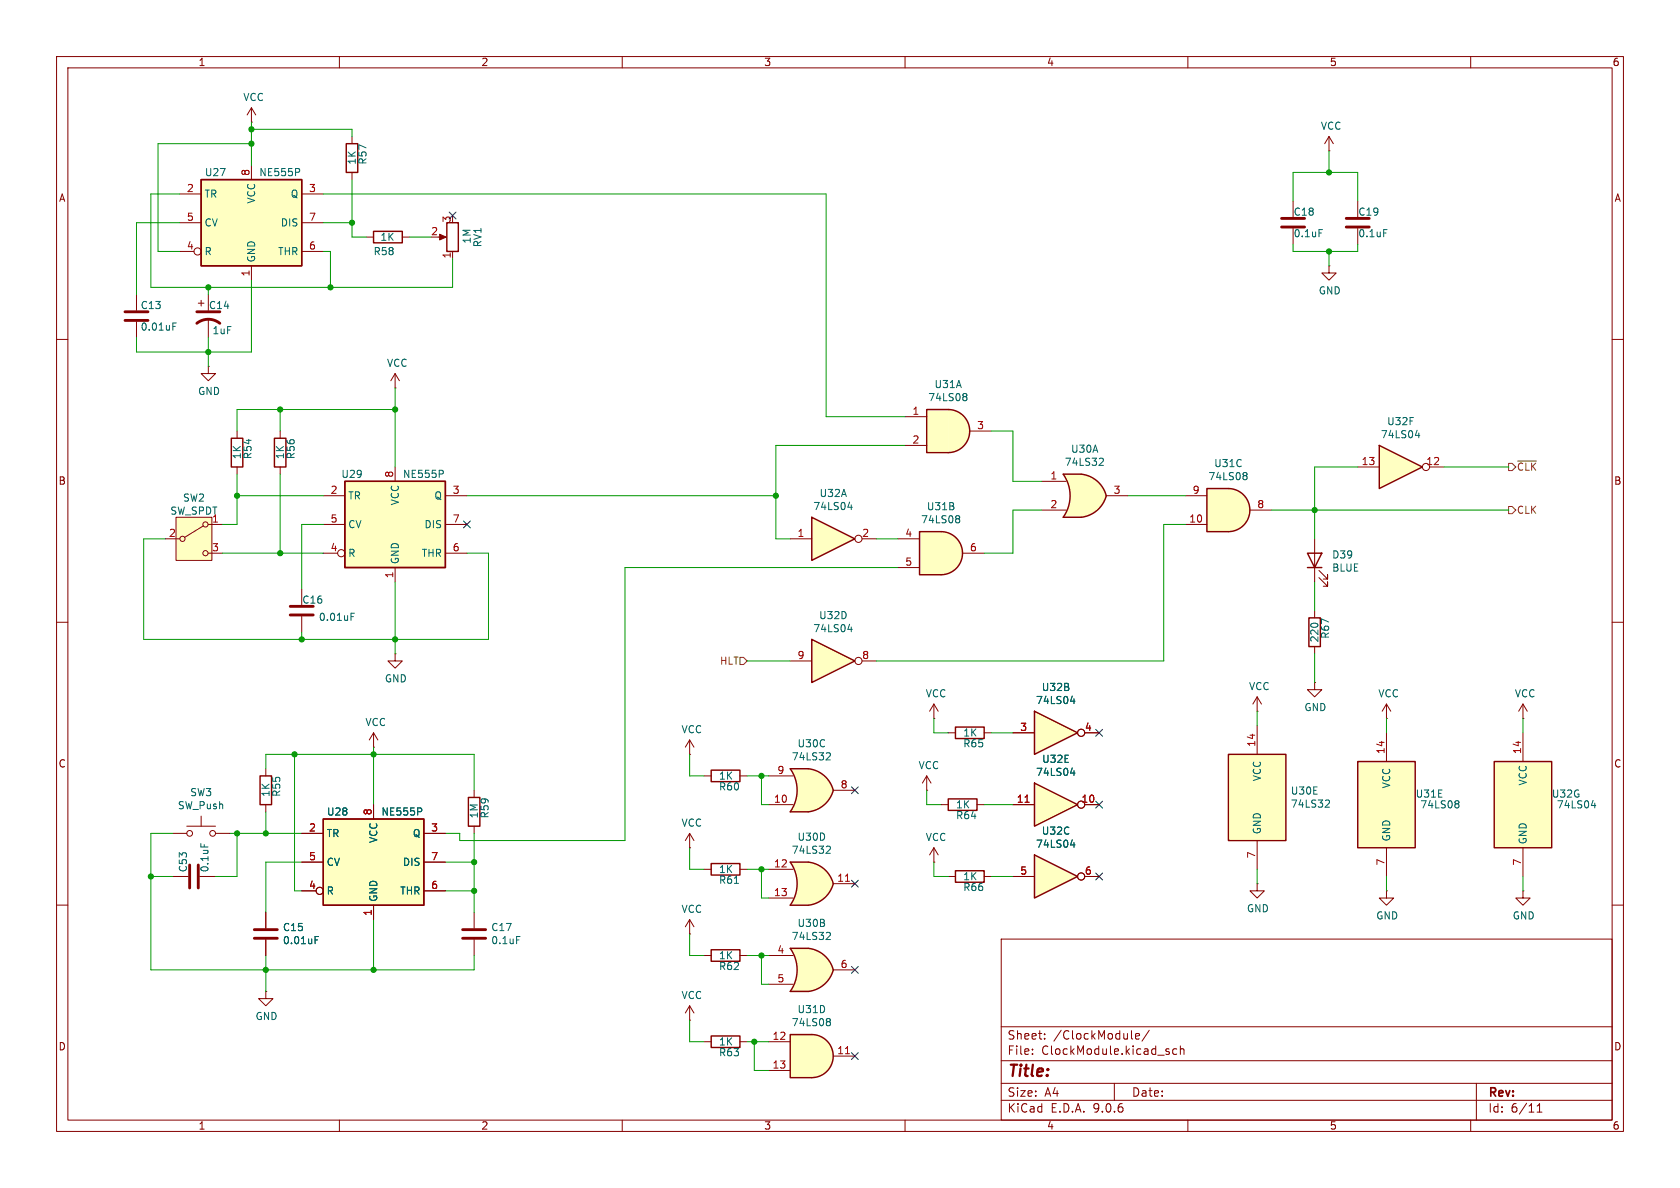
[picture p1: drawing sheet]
<svg xmlns="http://www.w3.org/2000/svg" width="297mm" height="210mm" viewBox="0 0 297 210" stroke-linecap="round" stroke-linejoin="round" font-family="sans-serif">
<g fill="none" stroke="#840000" stroke-width=".18">
<path d="M10 10h277v190h-277zM12 12h273v186h-273zM60 10v2M110 10v2M160 10v2M210 10v2M260 10v2M10 60h2M36.8 64.8v1.2h1.3l-1.3 1.3-1.2-1.3h1.2M36.8 64.8h.1M285 60h2M10 110h2"/>
<path d="M285 110h2M166.4 142.2h1.2M167.6 154.9h1.3M172.7 142.2h1.3M174 154.9h1.3M10 160h2M177 166h108v32h-108zM285 160h2M60 198v2M110 198v2M160 198v2M177 194.5h108"/>
<path d="M177 191.5h108M177 187.5h108M177 181.5h108M182.5 186.3v.1M182.5 185.5v.1M184.7 183.6v.1M184.7 182.8v.1M197 191.5v3M200.1 183.6l.1 .1M200.7 183.2l.8-.1-.1-.3-.4-.1-.3 .2 .1 .7h.6M203.2 182.1l-1.3 2M206.5 185.9l.2 .2-.2 .3"/>
<path d="M206.5 185.4l.2 .1M208 185.5l-.4-.1-.3 .3v.4l.2 .2h.5M208.7 185.5l.2-.1 .3 .1 .1 .9M208.7 184.9v1.5M210 198v2M260 198v2M261 191.5v6.5M271.7 196.6h.9M271.7 195.5l.5-.4v1.5"/>
</g>
<path d="M167.6 141.2h5.1v2.1h-5.1zM168.9 153.9h5.1v2.1h-5.1z" fill="none" stroke="#840000" stroke-width=".25"/>
<path d="M182.9 151.1l7.6 3.8-7.6 3.9z" fill="#ffffc2"/>
<path d="M182.9 151.1l7.6 3.8-7.6 3.9z" fill="none" stroke="#840000" stroke-width=".25"/>
<g fill="none" stroke="#840000" stroke-width=".18">
<path d="M179.1 154.9h3.8M191.8 154.9h2.5"/>
<circle cx="191.1" cy="154.9" r=".63"/>
</g>
<path d="M189.3 149.4h.7M189.9 148.9v.9" fill="none" stroke="#006464" stroke-width=".18"/>
<path d="M182.9 138.4l7.6 3.8-7.6 3.9z" fill="#ffffc2"/>
<path d="M231.1 97.8h2.6l-1.3 2.5zM231.1 100.3h2.6M231.4 109.2h2v5.1h-2zM182.9 138.4l7.6 3.8-7.6 3.9z" fill="none" stroke="#840000" stroke-width=".25"/>
<g fill="none" stroke="#840000" stroke-width=".18">
<path d="M232.4 95.3v7.6M232.4 108v1.2M232.4 114.3v1.3M233.2 102.1l1.5 1.5v-.7v.7h-.8M233.2 100.8l1.5 1.6v-.8v.8h-.8M179.1 142.2h3.8M191.8 142.2h2.5M222.2 156.2v1.3h1.3l-1.3 1.3-1.2-1.3h1.2M222.2 156.2h.1"/>
<circle cx="191.1" cy="142.2" r=".63"/>
</g>
<path d="M181.2 141.8h.7" fill="none" stroke="#a90000" stroke-width=".18"/>
<path d="M189.3 136.7h.7M189.9 136.2v.9" fill="none" stroke="#006464" stroke-width=".18"/>
<path d="M217.2 133.4h10.1v15.2h-10.1z" fill="#ffffc2"/>
<path d="M217.2 133.4h10.1v15.2h-10.1z" fill="none" stroke="#840000" stroke-width=".25"/>
<path d="M222.2 128.3v5.1M222.2 148.6v5.1" fill="none" stroke="#840000" stroke-width=".18"/>
<path d="M234.5 141.4l.4 .1 .1 .3-.7 .9h.7" fill="none" stroke="#006464" stroke-width=".18"/>
<path d="M166.4 94a3.8 3.8 0 0 1 3.8 3.8 3.8 3.8 0 0 1-3.8 3.8z" fill="#ffffc2" stroke="#ffffc2" stroke-width=".18"/>
<path d="M162.6 94h3.8v7.6h-3.8z" fill="#ffffc2"/>
<path d="M162.6 94h3.8a3.8 3.8 0 0 1 3.8 3.8 3.8 3.8 0 0 1-3.8 3.8h-3.8z" fill="none" stroke="#840000" stroke-width=".25"/>
<path d="M158.7 95.3h3.9M170.2 97.8h3.8M158.7 100.3h3.9" fill="none" stroke="#840000" stroke-width=".18"/>
<path d="M169.2 91.2h.2l.3 .2-.3 .3M169.2 91.7h.2M169.4 91.7l.3 .2v.3l-.2 .2h-.3" fill="none" stroke="#006464" stroke-width=".18"/>
<path d="M182.9 125.7l7.6 3.8-7.6 3.9z" fill="#ffffc2"/>
<path d="M40.9 77.5h2v5.1h-2zM48.5 77.5h2v5.1h-2zM168.9 128.5h5.1v2.1h-5.1zM182.9 125.7l7.6 3.8-7.6 3.9z" fill="none" stroke="#840000" stroke-width=".25"/>
<g fill="none" stroke="#840000" stroke-width=".18">
<path d="M41.9 76.2v1.3M49.5 76.2v1.3M41.9 82.6v1.2M49.5 82.6v1.2M167.6 129.5h1.3M174 129.5h1.3M179.1 129.5h3.8M191.8 129.5h2.5M222.2 125.7h.1M222.2 123.2l-.7 1.3M222.2 123.2l.8 1.3M222.2 123.2v2.5"/>
<circle cx="191.1" cy="129.5" r=".63"/>
</g>
<path d="M189.3 124h.7M189.9 123.5v.9" fill="none" stroke="#006464" stroke-width=".18"/>
<path d="M31.1 91.4h6.4v7.7h-6.4z" fill="#ffffc2"/>
<g fill="none" stroke="#840000" stroke-width=".18">
<path d="M62.2 24.1v1.3M62.2 30.5v1.3M24.1 52.1v2.8M24.1 56.9v2.8M29.2 95.3h2.5M31.1 91.4h6.4v7.7h-6.4zM35.9 93l-3.3 2M36.8 92.7h2.6M36.8 97.8h2.6"/>
<circle cx="32.3" cy="95.3" r=".46"/>
<circle cx="36.3" cy="92.7" r=".46"/>
<circle cx="36.3" cy="97.8" r=".46"/>
</g>
<path d="M22.1 55.1h4.1M22.1 56.6h4.1" fill="none" stroke="#840000" stroke-width=".51"/>
<path d="M30.6 57.7h.4M30.6 57.1h.6" fill="none" stroke="#006464" stroke-width=".18"/>
<path d="M61.2 25.4h2v5.1h-2z" fill="none" stroke="#840000" stroke-width=".25"/>
<path d="M35.6 31.8h17.7v15.2h-17.7z" fill="#ffffc2"/>
<path d="M35.6 31.8h17.7v15.2h-17.7zM82.8 141h2v5.1h-2zM125.7 152.7h5.1v2h-5.1zM125.7 167.9h5.1v2h-5.1z" fill="none" stroke="#840000" stroke-width=".25"/>
<g fill="none" stroke="#840000" stroke-width=".18">
<path d="M44.4 19.1v2.5M44.4 19.1l-.7 1.2M44.4 19.1l.8 1.2M31.7 34.3h3.9M31.7 39.4h3.9M44.4 21.6h.1M44.4 29.2v2.6M53.3 34.3h3.8M53.3 39.4h3.8M31.7 44.5h2.6M35.1 53.6h1M35.6 53.1v1"/>
<path d="M36.8 52.1v2.8M36.8 56.4v3.3M44.4 47v2.5M53.3 44.5h3.8M83.8 139.7v1.3M83.8 146.1v1.2M121.9 149.9h.1M121.9 147.3l-.7 1.3M121.9 147.3l.8 1.3M121.9 147.3v2.6M124.5 153.7h1.2M130.8 153.7h1.3"/>
<path d="M83.8 161.3v2.8M83.8 166.1v2.8M121.9 165.1h.1M121.9 162.6v2.5M121.9 162.6l-.7 1.2M121.9 162.6l.8 1.2M124.5 168.9h1.2M130.8 168.9h1.3"/>
<circle cx="34.9" cy="44.4" r=".63"/>
</g>
<path d="M52.9 29.9l.1 .1-.1 .4M129.8 156.2h.8M91.3 165.6h.6" fill="none" stroke="#006464" stroke-width=".18"/>
<path d="M34.8 57.2a3.3 3.3 0 0 1 4.1 0M34.8 55.1h4.1M81.8 164.3h4.1M81.8 165.9h4.1" fill="none" stroke="#840000" stroke-width=".51"/>
<path d="M143.5 91.4l7.6 3.9-7.6 3.8z" fill="#ffffc2"/>
<path d="M143.5 91.4l7.6 3.9-7.6 3.8z" fill="none" stroke="#840000" stroke-width=".25"/>
<g fill="none" stroke="#840000" stroke-width=".18">
<path d="M139.7 95.3h3.8M152.4 95.3h2.5M165.1 152.4h.1M165.1 149.9l-.8 1.2M165.1 149.9l.8 1.2M165.1 149.9v2.5"/>
<circle cx="151.8" cy="95.2" r=".63"/>
</g>
<path d="M149.9 89.7h.8M150.5 89.2v.9" fill="none" stroke="#006464" stroke-width=".18"/>
<path d="M188 83.8h3.1M188 91.4h3.1" fill="none" stroke="#ffffc2" stroke-width=".18"/>
<g fill="#ffffc2" stroke="#ffffc2" stroke-width=".18">
<path d="M190.6 86.3l5 1.3a5.2 5.2 0 0 1-4.4 3.8z"/>
<path d="M191.2 83.8a5.1 5.1 0 0 1 4.4 3.8l-5 1.3z"/>
</g>
<path d="M188 83.8h3.1v7.6h-3.1a6.7 6.7 0 0 0 0-7.6z" fill="#ffffc2"/>
<path d="M188 83.8h3.1a5.1 5.1 0 0 1 4.5 3.8 5.2 5.2 0 0 1-4.4 3.8h-3.2a6.6 6.6 0 0 0 0-7.6z" fill="none" stroke="#840000" stroke-width=".25"/>
<path d="M184.1 85.1h4.4M184.1 90.2h4.4M195.6 87.6h3.8" fill="none" stroke="#840000" stroke-width=".18"/>
<path d="M194.5 81l.4 .1 .2 .3-.8 .9h.8" fill="none" stroke="#006464" stroke-width=".18"/>
<path d="M167.6 72.4a3.8 3.8 0 0 1 3.8 3.8 3.8 3.8 0 0 1-3.8 3.8z" fill="#ffffc2" stroke="#ffffc2" stroke-width=".18"/>
<path d="M163.8 72.4h3.8v7.6h-3.8z" fill="#ffffc2"/>
<path d="M163.8 72.4h3.8a3.8 3.8 0 0 1 3.8 3.8 3.8 3.8 0 0 1-3.8 3.8h-3.8z" fill="none" stroke="#840000" stroke-width=".25"/>
<path d="M160 73.7h3.8M160 78.7h3.8M171.4 76.2h3.9" fill="none" stroke="#840000" stroke-width=".18"/>
<path d="M170.5 69.6h.2l.2 .2-.2 .3M170.5 70.1h.2M170.7 70.1l.2 .3v.2l-.1 .2h-.3" fill="none" stroke="#006464" stroke-width=".18"/>
<path d="M243.8 78.7l7.7 3.9-7.7 3.8z" fill="#ffffc2"/>
<path d="M243.8 78.7l7.7 3.9-7.7 3.8z" fill="none" stroke="#840000" stroke-width=".25"/>
<g fill="none" stroke="#840000" stroke-width=".18">
<path d="M228.6 35.6v2.8M240 35.6v2.8M228.6 40.4v2.8M234.9 47v1.3h1.3l-1.3 1.2-1.2-1.2h1.2M234.9 47h.1M240 40.4v2.8M240 82.6h3.8M252.7 82.6h2.6"/>
<circle cx="252.1" cy="82.5" r=".63"/>
</g>
<path d="M233.2 40.6h.6M244.6 40.6h.6M250.2 77h.8M250.8 76.5v.9" fill="none" stroke="#006464" stroke-width=".18"/>
<path d="M226.6 38.6h4M238 38.6h4.1M226.6 40.1h4M238 40.1h4.1" fill="none" stroke="#840000" stroke-width=".51"/>
<path d="M217.2 86.4a3.8 3.8 0 0 1 3.8 3.8 3.8 3.8 0 0 1-3.8 3.8z" fill="#ffffc2" stroke="#ffffc2" stroke-width=".18"/>
<path d="M213.4 86.4h3.8v7.6h-3.8z" fill="#ffffc2"/>
<path d="M213.4 86.4h3.8a3.8 3.8 0 0 1 3.8 3.8 3.8 3.8 0 0 1-3.8 3.8h-3.8zM125.7 183.1h5.1v2.1h-5.1z" fill="none" stroke="#840000" stroke-width=".25"/>
<g fill="none" stroke="#840000" stroke-width=".18">
<path d="M234.9 26.7h.1M234.9 24.1l-.7 1.3M234.9 24.1l.8 1.3M234.9 24.1v2.6M209.5 87.6h3.9M209.5 92.7h3.9M221 90.2h3.8M121.9 177.8l-.7 1.3M121.9 177.8l.8 1.3M121.9 177.8v2.5M121.9 180.3h.1M124.5 184.2h1.2"/>
<path d="M130.8 184.2h1.3"/>
</g>
<path d="M220 83.5h.2l.3 .3-.3 .3M220 84.1h.2M220.2 84.1l.3 .2v.3l-.2 .1-.3 .1" fill="none" stroke="#006464" stroke-width=".18"/>
<path d="M139.7 135.9h3.2M139.7 143.5h3.2" fill="none" stroke="#ffffc2" stroke-width=".18"/>
<g fill="#ffffc2" stroke="#ffffc2" stroke-width=".18">
<path d="M142.3 138.3l5 1.4a5.2 5.2 0 0 1-4.4 3.8z"/>
<path d="M142.9 135.9a5.1 5.1 0 0 1 4.4 3.8l-5 1.3z"/>
</g>
<path d="M139.7 135.9h3.2v7.6h-3.2a6.7 6.7 0 0 0 0-7.6z" fill="#ffffc2"/>
<path d="M139.7 135.9h3.2a5.1 5.1 0 0 1 4.4 3.8 5.2 5.2 0 0 1-4.4 3.8h-3.2a6.6 6.6 0 0 0 0-7.6z" fill="none" stroke="#840000" stroke-width=".25"/>
<path d="M135.9 137.2h4.3M147.3 139.7h3.8M135.9 142.2h4.3" fill="none" stroke="#840000" stroke-width=".18"/>
<path d="M146.3 133.1h.4l.1 .3-.8 .9h.8" fill="none" stroke="#006464" stroke-width=".18"/>
<path d="M139.7 152.4h3.2M139.7 160h3.2" fill="none" stroke="#ffffc2" stroke-width=".18"/>
<g fill="#ffffc2" stroke="#ffffc2" stroke-width=".18">
<path d="M142.3 154.9l5 1.3a5.2 5.2 0 0 1-4.4 3.8z"/>
<path d="M142.9 152.4a5.1 5.1 0 0 1 4.4 3.8l-5 1.3z"/>
</g>
<path d="M139.7 152.4h3.2v7.6h-3.2a6.7 6.7 0 0 0 0-7.6z" fill="#ffffc2"/>
<path d="M139.7 152.4h3.2a5.1 5.1 0 0 1 4.4 3.8 5.2 5.2 0 0 1-4.4 3.8h-3.2a6.6 6.6 0 0 0 0-7.6z" fill="none" stroke="#840000" stroke-width=".25"/>
<path d="M135.9 153.7h4.3M135.9 158.8h4.3M147.3 156.2h3.8" fill="none" stroke="#840000" stroke-width=".18"/>
<path d="M149.5 155.8h.7" fill="none" stroke="#a90000" stroke-width=".18"/>
<path d="M146.3 149.6h.4l.1 .3-.8 .9h.8" fill="none" stroke="#006464" stroke-width=".18"/>
<path d="M143.5 113l7.6 3.8-7.6 3.9z" fill="#ffffc2"/>
<path d="M143.5 113l7.6 3.8-7.6 3.9z" fill="none" stroke="#840000" stroke-width=".25"/>
<g fill="none" stroke="#840000" stroke-width=".18">
<path d="M53.3 104.1v2.8M53.3 109v2.8M139.7 116.8h3.8M152.4 116.8h2.5M163.8 139.7h.1M163.8 137.2l-.7 1.2M163.8 137.2l.8 1.2M163.8 137.2v2.5M165.1 127h.1M165.1 124.5l-.8 1.2M165.1 124.5l.8 1.2M165.1 124.5v2.5"/>
<circle cx="151.8" cy="116.8" r=".63"/>
</g>
<path d="M62.1 109h.4M62.1 108.4h.6M149.9 111.3h.8M150.5 110.8v.9" fill="none" stroke="#006464" stroke-width=".18"/>
<path d="M51.3 107.2h4.1M51.3 108.7h4.1" fill="none" stroke="#840000" stroke-width=".51"/>
<path d="M139.7 167.6h3.2M139.7 175.3h3.2" fill="none" stroke="#ffffc2" stroke-width=".18"/>
<g fill="#ffffc2" stroke="#ffffc2" stroke-width=".18">
<path d="M142.3 170.1l5 1.4a5.2 5.2 0 0 1-4.4 3.8z"/>
<path d="M142.9 167.6a5.1 5.1 0 0 1 4.4 3.9l-5 1.2z"/>
</g>
<path d="M139.7 167.6h3.2v7.7h-3.2a6.7 6.7 0 0 0 0-7.7z" fill="#ffffc2"/>
<path d="M142.9 175.3h-3.2a6.6 6.6 0 0 0 0-7.7h3.2a5.1 5.1 0 0 1 4.4 3.9 5.2 5.2 0 0 1-4.4 3.8" fill="none" stroke="#840000" stroke-width=".25"/>
<path d="M135.9 168.9h4.3M135.9 174h4.3M147.3 171.5h3.8" fill="none" stroke="#840000" stroke-width=".18"/>
<path d="M146.3 164.8l.4 .1 .1 .3-.8 .9h.8" fill="none" stroke="#006464" stroke-width=".18"/>
<path d="M143.5 182.9a3.8 3.8 0 0 1 3.8 3.8 3.8 3.8 0 0 1-3.8 3.8z" fill="#ffffc2" stroke="#ffffc2" stroke-width=".18"/>
<path d="M139.7 182.9h3.8v7.6h-3.8z" fill="#ffffc2"/>
<path d="M125.7 136.1h5.1v2.1h-5.1zM139.7 182.9h3.8a3.8 3.8 0 0 1 3.8 3.8 3.8 3.8 0 0 1-3.8 3.8h-3.8z" fill="none" stroke="#840000" stroke-width=".25"/>
<g fill="none" stroke="#840000" stroke-width=".18">
<path d="M121.9 133.4h.1M121.9 130.8l-.7 1.3M121.9 130.8l.8 1.3M121.9 130.8v2.6M124.5 137.2h1.2M130.8 137.2h1.3M269.2 127h.1M269.2 124.5l-.7 1.2M269.2 124.5l.8 1.2M269.2 124.5v2.5M135.9 184.2h3.8M135.9 189.2h3.8"/>
<path d="M147.3 186.7h3.8"/>
</g>
<path d="M149.5 186.3h.7" fill="none" stroke="#a90000" stroke-width=".18"/>
<path d="M146.3 180.1h.3l.2 .2-.2 .3M146.3 180.6h.3M146.6 180.6l.2 .2v.3l-.1 .2h-.4" fill="none" stroke="#006464" stroke-width=".18"/>
<path d="M240 134.6h10.2v15.3h-10.2z" fill="#ffffc2"/>
<path d="M240 134.6h10.2v15.3h-10.2z" fill="none" stroke="#840000" stroke-width=".25"/>
<path d="M245.1 129.5v5.1M245.1 149.9v5" fill="none" stroke="#840000" stroke-width=".18"/>
<path d="M257.4 141.5h.3l.2 .3-.2 .3M257.4 142.1h.3M257.7 142.1l.2 .2v.3l-.1 .2h-.4" fill="none" stroke="#006464" stroke-width=".18"/>
<path d="M264.2 134.6h10.1v15.3h-10.1z" fill="#ffffc2"/>
<path d="M264.2 134.6h10.1v15.3h-10.1z" fill="none" stroke="#840000" stroke-width=".25"/>
<g fill="none" stroke="#840000" stroke-width=".18">
<path d="M232.4 120.7v1.2h1.3l-1.3 1.3-1.3-1.3h1.3M232.4 120.7h.1M245.1 127h.1M245.1 124.5l-.8 1.2M245.1 124.5l.8 1.2M245.1 124.5v2.5M269.2 129.5v5.1M30.5 147.3h2.5M33 146.1h5.1M35.6 144.3v1.8M38.1 147.3h2.5M245.1 157.5v1.3h1.3l-1.3 1.2-1.3-1.2h1.3"/>
<path d="M245.1 157.5h.1M269.2 157.5v1.3h1.3l-1.3 1.2-1.2-1.2h1.2M269.2 157.5h.1M269.2 149.9v5M47 161.3v2.8M47 166.1v2.8"/>
<circle cx="33.5" cy="147.3" r=".51"/>
<circle cx="37.6" cy="147.3" r=".51"/>
</g>
<path d="M281.3 142.4h.8M281.9 142v.8M55.7 166.2h.4M55.7 165.6h.6" fill="none" stroke="#006464" stroke-width=".18"/>
<path d="M45 164.3h4M45 165.9h4" fill="none" stroke="#840000" stroke-width=".51"/>
<path d="M57.1 144.8h17.8v15.2h-17.8z" fill="#ffffc2"/>
<path d="M66 40.9h5.1v2h-5.1zM57.1 144.8h17.8v15.2h-17.8z" fill="none" stroke="#840000" stroke-width=".25"/>
<g fill="none" stroke="#840000" stroke-width=".18">
<path d="M64.8 41.9h1.2M71.1 41.9h1.3M53.3 147.3h3.8M53.3 152.4h3.8M53.3 157.5h2.6M66 142.2v2.6M74.9 147.3h3.8M74.9 152.4h3.8M74.9 157.5h3.8M66 160v2.6"/>
<circle cx="56.5" cy="157.5" r=".63"/>
</g>
<path d="M74.4 142.9l.2 .2-.2 .3" fill="none" stroke="#006464" stroke-width=".18"/>
<path d="M61 85.1h17.7v15.2h-17.7z" fill="#ffffc2"/>
<path d="M79 39.4h2v5.1h-2zM61 85.1h17.7v15.2h-17.7zM46 137.2h2v5h-2z" fill="none" stroke="#840000" stroke-width=".25"/>
<g fill="none" stroke="#840000" stroke-width=".18">
<path d="M77.5 41.9h1M80 44.5v1.2M69.8 68.6h.1M69.8 66v2.6M69.8 66l-.7 1.3M69.8 66l.8 1.3M57.1 87.6h3.9M57.1 92.7h3.9M57.1 97.8h2.6M69.8 82.6v2.5M78.7 87.6h3.8M78.7 92.7h3.8"/>
<path d="M78.7 97.8h3.8M69.8 115.6v1.2h1.3l-1.3 1.3-1.2-1.3h1.2M69.8 115.6h.1M69.8 100.3v2.6M47 135.9v1.3M66 132.1h.1M66 129.5l-.7 1.3M66 129.5l.8 1.3M66 129.5v2.6M179.1 129.5h3.8M191.8 129.5h2.5M30.5 154.9h2.8"/>
<path d="M35.3 154.9h2.8M47 142.2v1.3M53.3 147.3h3.8M53.3 152.4h3.8M53.3 157.5h2.6M66 142.2v2.6M74.9 147.3h3.8M74.9 152.4h3.8M74.9 157.5h3.8M179.1 154.9h3.8M179.1 142.2h3.8M191.8 154.9h2.5"/>
<path d="M191.8 142.2h2.5M47 175.3v1.2h1.3l-1.3 1.3-1.3-1.3h1.3M47 175.3h.1M47 161.3v2.8M47 166.1v2.8M66 160v2.6"/>
<circle cx="60.3" cy="97.8" r=".63"/>
<circle cx="191.1" cy="129.5" r=".63"/>
<circle cx="56.5" cy="157.5" r=".63"/>
<circle cx="191.1" cy="142.2" r=".63"/>
<circle cx="191.1" cy="154.9" r=".63"/>
</g>
<path d="M78.3 83.2l.1 .2-.1 .3M189.3 124h.7M189.3 136.7h.7M189.9 123.5v.9M189.9 136.2v.9M35.5 149.1v.6M74.4 142.9l.2 .2-.2 .3M189.3 149.4h.7M189.9 148.9v.9M55.7 166.2h.4M55.7 165.6h.6" fill="none" stroke="#006464" stroke-width=".18"/>
<path d="M77.7 41.4l1.2 .5-1.2 .5z" fill="#840000" stroke="#840000" stroke-width=".18"/>
<path d="M33.5 152.9v4.1M35.1 152.9v4.1" fill="none" stroke="#840000" stroke-width=".51"/>
<path d="M266.7 89.5h.6l.7 .7-.7 .6h-.6zM266.7 81.9h.6l.7 .7-.7 .6h-.6zM268.3 81.5h3.3M130.8 116.2h.6l.7 .6-.7 .7h-.6z" fill="none" stroke="#725600" stroke-width=".18"/>
<g fill="none" stroke="#009600" stroke-width=".18">
<path d="M31.7 34.3h-5v16.5h53.3v-5.1M31.7 39.4h-7.6v12.7M44.4 25.4h-16.5v19.1h3.8M44.4 21.6v7.6M44.4 22.9h17.8v1.2M57.1 34.3h88.9v39.4h14M57.1 39.4h5.1M62.2 31.8v10.1h2.6M228.6 35.6v-5.1h11.4v5.1M234.9 26.7v3.8M36.8 50.8v1.3M36.8 59.7v5.1"/>
<path d="M44.4 49.5v12.7h-20.3v-2.5M57.1 44.5h1.3v6.3M72.4 41.9h3.8M228.6 43.2v1.3h11.4v-1.3M234.9 44.5v2.5M49.5 72.4v3.8M69.8 72.4h-27.9v3.8M69.8 68.6v14M160 78.7h-22.8v16.6h2.5M175.3 76.2h3.8v8.9h5M29.2 95.3h-3.8v17.7h61v-15.2h-3.9M39.4 97.8h17.7"/>
<path d="M41.9 83.8v8.9h-2.5M41.9 87.6h15.2M49.5 83.8v14M57.1 92.7h-3.8v11.4M82.5 87.6h54.7M154.9 95.3h3.8M184.1 90.2h-5v7.6h-5.1M199.4 87.6h10.1M209.5 92.7h-3.8v24.1h-50.8M224.8 90.2h41.9M240 82.6h-7.6v12.7M255.3 82.6h11.4"/>
<path d="M53.3 111.8v1.2M69.8 102.9v12.7M132.1 116.8h7.6M158.7 100.3h-48.2v48.3h-29.2v-1.3h-2.6M232.4 102.9v5.1M232.4 115.6v5.1M47 135.9v-2.5h36.8v6.3M52.1 133.4v24.1h1.2M66 132.1v10.1M121.9 133.4v3.8h2.6M132.1 137.2h3.8M134.6 137.2v5h1.3"/>
<path d="M163.8 139.7v2.5h2.6M165.1 127v2.5h2.5M175.3 129.5h3.8M222.2 125.7v2.6M245.1 127v2.5M269.2 127v2.5M26.7 154.9h3.8M30.5 147.3h-3.8v24.2h57.1v-2.6M40.6 147.3h12.7M41.9 147.3v7.6h-3.8M47 143.5v3.8M53.3 152.4h-6.3v8.9"/>
<path d="M78.7 152.4h5.1M78.7 157.5h5.1M83.8 147.3v14M121.9 149.9v3.8h2.6M132.1 153.7h3.8M134.6 153.7v5.1h1.3M165.1 152.4v2.5h2.5M174 142.2h5.1M175.3 154.9h3.8M222.2 153.7v2.5M245.1 154.9v2.6M269.2 154.9v2.6"/>
<path d="M47 168.9v6.4M66 162.6v8.9M121.9 165.1v3.8h2.6M132.1 168.9h3.8M134.6 168.9v5.1h1.3M121.9 180.3v3.9h2.6M132.1 184.2h3.8M133.3 184.2v5h2.6"/>
</g>
<g fill="none" stroke="#000084" stroke-width=".18">
<path d="M79.4 37.5l1.2 1.2M80.6 37.5l-1.2 1.2M81.9 92.1l1.3 1.2M83.2 92.1l-1.3 1.2M150.5 139.1l1.2 1.2M151.7 139.1l-1.2 1.2M193.7 128.9l1.2 1.2M194.9 128.9l-1.2 1.2M150.5 155.6l1.2 1.2M151.7 155.6l-1.2 1.2M193.7 141.6l1.2 1.2M193.7 154.3l1.2 1.2"/>
<path d="M194.9 141.6l-1.2 1.2M194.9 154.3l-1.2 1.2M150.5 170.8l1.2 1.3M151.7 170.8l-1.2 1.3M150.5 186.1l1.2 1.2M151.7 186.1l-1.2 1.2"/>
</g>
<path d="M181.2 141.8h.7" fill="none" stroke="#a90000" stroke-width=".18"/>
<g fill="#009600" stroke="#009600" stroke-width=".18">
<circle cx="52.1" cy="133.4" r=".46"/>
<circle cx="66" cy="133.4" r=".46"/>
<circle cx="26.7" cy="154.9" r=".46"/>
<circle cx="47" cy="171.5" r=".46"/>
<circle cx="47" cy="147.3" r=".46"/>
<circle cx="41.9" cy="147.3" r=".46"/>
<circle cx="69.8" cy="113" r=".46"/>
<circle cx="49.5" cy="72.4" r=".46"/>
<circle cx="69.8" cy="72.4" r=".46"/>
<circle cx="41.9" cy="87.6" r=".46"/>
<circle cx="62.2" cy="39.4" r=".46"/>
<circle cx="137.2" cy="87.6" r=".46"/>
<circle cx="66" cy="171.5" r=".46"/>
<circle cx="134.6" cy="168.9" r=".46"/>
<circle cx="58.4" cy="50.8" r=".46"/>
<circle cx="44.4" cy="22.9" r=".46"/>
<circle cx="44.4" cy="25.4" r=".46"/>
<circle cx="53.3" cy="113" r=".46"/>
<circle cx="49.5" cy="97.8" r=".46"/>
<circle cx="36.8" cy="50.8" r=".46"/>
<circle cx="36.8" cy="62.2" r=".46"/>
<circle cx="134.6" cy="153.7" r=".46"/>
<circle cx="134.6" cy="137.2" r=".46"/>
<circle cx="133.3" cy="184.2" r=".46"/>
<circle cx="83.8" cy="157.5" r=".46"/>
<circle cx="83.8" cy="152.4" r=".46"/>
<circle cx="234.9" cy="30.5" r=".46"/>
<circle cx="232.4" cy="90.2" r=".46"/>
<circle cx="234.9" cy="44.5" r=".46"/>
</g>
<text font-size="2.8" fill="#840000" x="178" y="190.9">Title:</text>
<g font-size="2.1" fill="#840000">
<text x="178" y="184">Sheet:</text>
<text x="186.2" y="184">/ClockModule/</text>
<text x="178" y="186.7">File:</text>
<text x="184.1" y="186.7">ClockModule.kicad_sch</text>
<text x="178" y="196.9">KiCad</text>
<text x="178" y="194.1">Size:</text>
<text x="184.7" y="194.1">A4</text>
<text x="185.7" y="196.9">E.D.A.</text>
<text x="193.3" y="196.9">9.0.6</text>
<text x="200" y="194.1">Date:</text>
<text x="263" y="194.3">Rev:</text>
<text x="263" y="196.9">Id:</text>
<text x="267.1" y="196.9">6/11</text>
</g>
<g font-size="1.8" fill="#840000">
<text x="35" y="11.9">1</text>
<text x="85" y="11.9">2</text>
<text x="135" y="11.9">3</text>
<text x="185" y="11.9">4</text>
<text x="235" y="11.9">5</text>
<text x="285" y="11.9">6</text>
<text x="10.3" y="35.9">A</text>
<text x="285.3" y="35.9">A</text>
<text x="10.3" y="85.9">B</text>
<text x="285.3" y="85.9">B</text>
<text x="10.3" y="135.9">C</text>
<text x="285.3" y="135.9">C</text>
<text x="10.3" y="185.9">D</text>
<text x="285.3" y="185.9">D</text>
<text x="35" y="199.9">1</text>
<text x="85" y="199.9">2</text>
<text x="135" y="199.9">3</text>
<text x="185" y="199.9">4</text>
<text x="235" y="199.9">5</text>
<text x="285" y="199.9">6</text>
</g>
<g font-size="1.8" fill="#006464">
<text x="42.9" y="18.1">VCC</text>
<text x="233.4" y="23.1">VCC</text>
<text x="63.1" y="29.2" transform="rotate(-90 63.1 29.2)">1K</text>
<text x="65" y="29.2" transform="rotate(-90 65 29.2)">R57</text>
<text x="36.1" y="35.2">TR</text>
<text x="36.1" y="31.3">U27</text>
<text x="45.7" y="31.3">NE555P</text>
<text x="51.3" y="35.2">Q</text>
<text x="36.1" y="40.2">CV</text>
<text x="45.3" y="36.1" transform="rotate(-90 45.3 36.1)">VCC</text>
<text x="49.5" y="40.2">DIS</text>
<text x="228.6" y="38.3">C18</text>
<text x="240" y="38.3">C19</text>
<text x="36.1" y="45.3">R</text>
<text x="45.3" y="46.5" transform="rotate(-90 45.3 46.5)">GND</text>
<text x="49.1" y="45.3">THR</text>
<text x="65.9" y="45.3">R58</text>
<text x="67.2" y="42.8">1K</text>
<text x="83.4" y="43.2" transform="rotate(-90 83.4 43.2)">1M</text>
<text x="85.3" y="43.8" transform="rotate(-90 85.3 43.8)">RV1</text>
<text x="228.6" y="42.1">0.1uF</text>
<text x="240" y="42.1">0.1uF</text>
<text x="233" y="52.2">GND</text>
<text x="24.8" y="58.6">0.01uF</text>
<text x="24.8" y="54.8">C13</text>
<text x="36.8" y="54.8">C14</text>
<text x="37.5" y="59.3">1uF</text>
<text x="68.3" y="65">VCC</text>
<text x="34.9" y="70">GND</text>
<text x="164" y="71.1">74LS08</text>
<text x="165.1" y="68.8">U31A</text>
<text x="244" y="77.7">74LS04</text>
<text x="245.1" y="75.4">U32F</text>
<text x="42.8" y="81.3" transform="rotate(-90 42.8 81.3)">1K</text>
<text x="44.7" y="81.3" transform="rotate(-90 44.7 81.3)">R54</text>
<text x="50.4" y="81.3" transform="rotate(-90 50.4 81.3)">1K</text>
<text x="52.3" y="81.3" transform="rotate(-90 52.3 81.3)">R56</text>
<text x="188.1" y="82.6">74LS32</text>
<text x="189.2" y="80.2">U30A</text>
<text x="214.6" y="82.8">U31C</text>
<text x="32.3" y="88.9">SW2</text>
<text x="60.3" y="84.7">U29</text>
<text x="61.5" y="88.5">TR</text>
<text x="70.7" y="89.4" transform="rotate(-90 70.7 89.4)">VCC</text>
<text x="71.1" y="84.7">NE555P</text>
<text x="76.7" y="88.5">Q</text>
<text x="144.8" y="88.1">U32A</text>
<text x="213.5" y="85.1">74LS08</text>
<text x="30" y="91.2">SW_SPDT</text>
<text x="37.4" y="92.5">1</text>
<text x="61.5" y="93.6">CV</text>
<text x="74.9" y="93.6">DIS</text>
<text x="143.7" y="90.4">74LS04</text>
<text x="162.7" y="92.7">74LS08</text>
<text x="163.8" y="90.4">U31B</text>
<text x="61.5" y="98.7">R</text>
<text x="70.7" y="99.8" transform="rotate(-90 70.7 99.8)">GND</text>
<text x="74.5" y="98.7">THR</text>
<text x="235.4" y="98.9">D39</text>
<text x="235.4" y="101.2">BLUE</text>
<text x="53.3" y="106.9">C16</text>
<text x="56.3" y="110">0.01uF</text>
<text x="143.7" y="112">74LS04</text>
<text x="144.7" y="109.7">U32D</text>
<text x="233.3" y="113.7" transform="rotate(-90 233.3 113.7)">220</text>
<text x="235.2" y="113" transform="rotate(-90 235.2 113)">R67</text>
<text x="67.9" y="120.8">GND</text>
<text x="163.6" y="123.5">VCC</text>
<text x="183.1" y="124.7">74LS04</text>
<text x="184.1" y="122.4">U32B</text>
<text x="220.7" y="122.2">VCC</text>
<text x="230.5" y="125.9">GND</text>
<text x="243.6" y="123.5">VCC</text>
<text x="267.7" y="123.5">VCC</text>
<text x="64.5" y="128.5">VCC</text>
<text x="120.4" y="129.8">VCC</text>
<text x="170.2" y="130.4">1K</text>
<text x="139.9" y="134.6">74LS32</text>
<text x="140.9" y="132.3">U30C</text>
<text x="162.3" y="136.2">VCC</text>
<text x="170.2" y="132.3">R65</text>
<text x="183.1" y="137.4">74LS04</text>
<text x="184.1" y="135.1">U32E</text>
<text x="31.3" y="143.3">SW_Push</text>
<text x="33.5" y="140.9">SW3</text>
<text x="47.9" y="141" transform="rotate(-90 47.9 141)">1K</text>
<text x="49.8" y="141" transform="rotate(-90 49.8 141)">R55</text>
<text x="127" y="138">1K</text>
<text x="127" y="139.9">R60</text>
<text x="168.9" y="143.1">1K</text>
<text x="223.1" y="138.2" transform="rotate(-90 223.1 138.2)">VCC</text>
<text x="228.1" y="140.7">U30E</text>
<text x="228.1" y="143">74LS32</text>
<text x="246" y="139.5" transform="rotate(-90 246 139.5)">VCC</text>
<text x="250.2" y="141.2">U31E</text>
<text x="251" y="143.1">74LS08</text>
<text x="270.1" y="139" transform="rotate(-90 270.1 139)">VCC</text>
<text x="274.2" y="141.2">U32G</text>
<text x="275.1" y="143.1">74LS04</text>
<text x="57.7" y="148.2">TR</text>
<text x="57.7" y="144.4">U28</text>
<text x="66.9" y="149.1" transform="rotate(-90 66.9 149.1)">VCC</text>
<text x="67.3" y="144.4">NE555P</text>
<text x="72.9" y="148.2">Q</text>
<text x="84.7" y="144.8" transform="rotate(-90 84.7 144.8)">1M</text>
<text x="86.6" y="144.8" transform="rotate(-90 86.6 144.8)">R59</text>
<text x="120.4" y="146.3">VCC</text>
<text x="140.9" y="148.8">U30D</text>
<text x="163.6" y="148.9">VCC</text>
<text x="168.9" y="145">R64</text>
<text x="184.1" y="147.8">U32C</text>
<text x="223.1" y="147.6" transform="rotate(-90 223.1 147.6)">GND</text>
<text x="246" y="148.8" transform="rotate(-90 246 148.8)">GND</text>
<text x="270.1" y="149.4" transform="rotate(-90 270.1 149.4)">GND</text>
<text x="33.2" y="154.3" transform="rotate(-90 33.2 154.3)">C53</text>
<text x="37.1" y="154.3" transform="rotate(-90 37.1 154.3)">0.1uF</text>
<text x="57.7" y="153.3">CV</text>
<text x="71.1" y="153.3">DIS</text>
<text x="127" y="154.5">1K</text>
<text x="139.9" y="151.1">74LS32</text>
<text x="170.2" y="155.8">1K</text>
<text x="183.1" y="150.1">74LS04</text>
<text x="57.7" y="158.3">R</text>
<text x="66.9" y="159.5" transform="rotate(-90 66.9 159.5)">GND</text>
<text x="70.7" y="158.3">THR</text>
<text x="120.4" y="161.6">VCC</text>
<text x="127" y="156.4">R61</text>
<text x="170.2" y="157.7">R66</text>
<text x="220.3" y="161.5">GND</text>
<text x="49.9" y="167.1">0.01uF</text>
<text x="49.9" y="164.8">C15</text>
<text x="86.8" y="164.8">C17</text>
<text x="86.8" y="167.1">0.1uF</text>
<text x="139.9" y="166.4">74LS32</text>
<text x="140.9" y="164.1">U30B</text>
<text x="243.2" y="162.7">GND</text>
<text x="267.3" y="162.7">GND</text>
<text x="127" y="169.8">1K</text>
<text x="127" y="171.7">R62</text>
<text x="120.4" y="176.8">VCC</text>
<text x="140.9" y="179.3">U31D</text>
<text x="45.1" y="180.5">GND</text>
<text x="127" y="185">1K</text>
<text x="139.9" y="181.6">74LS08</text>
<text x="127" y="186.9">R63</text>
</g>
<g font-size="1.8" fill="#a90000">
<text x="32.9" y="34">2</text>
<text x="44.2" y="31.2" transform="rotate(-90 44.2 31.2)">8</text>
<text x="54.5" y="34">3</text>
<text x="32.9" y="39.1">5</text>
<text x="54.5" y="39.1">7</text>
<text x="76.1" y="41.7">2</text>
<text x="79.8" y="39.4" transform="rotate(-90 79.8 39.4)">3</text>
<text x="32.9" y="44.2">4</text>
<text x="54.5" y="44.2">6</text>
<text x="79.8" y="45.8" transform="rotate(-90 79.8 45.8)">1</text>
<text x="44.2" y="49" transform="rotate(-90 44.2 49)">1</text>
<text x="161.2" y="73.4">1</text>
<text x="172.6" y="75.9">3</text>
<text x="161.2" y="78.5">2</text>
<text x="240.6" y="82.3">13</text>
<text x="252.1" y="82.3">12</text>
<text x="58.3" y="87.4">2</text>
<text x="69.6" y="84.5" transform="rotate(-90 69.6 84.5)">8</text>
<text x="79.9" y="87.4">3</text>
<text x="185.6" y="84.8">1</text>
<text x="185.6" y="89.9">2</text>
<text x="196.8" y="87.4">3</text>
<text x="210.7" y="87.4">9</text>
<text x="222.2" y="89.9">8</text>
<text x="29.8" y="95">2</text>
<text x="58.3" y="92.5">5</text>
<text x="79.9" y="92.5">7</text>
<text x="140.9" y="95">1</text>
<text x="152.3" y="95">2</text>
<text x="159.9" y="95">4</text>
<text x="210.1" y="92.5">10</text>
<text x="37.4" y="97.5">3</text>
<text x="58.3" y="97.5">4</text>
<text x="79.9" y="97.5">6</text>
<text x="159.9" y="100.1">5</text>
<text x="171.4" y="97.5">6</text>
<text x="69.6" y="102.3" transform="rotate(-90 69.6 102.3)">1</text>
<text x="140.9" y="116.6">9</text>
<text x="152.3" y="116.6">8</text>
<text x="180.3" y="129.3">3</text>
<text x="191.7" y="129.3">4</text>
<text x="137.3" y="136.9">9</text>
<text x="222" y="132.1" transform="rotate(-90 222 132.1)">14</text>
<text x="244.9" y="133.4" transform="rotate(-90 244.9 133.4)">14</text>
<text x="269" y="133.4" transform="rotate(-90 269 133.4)">14</text>
<text x="136.7" y="142">10</text>
<text x="148.5" y="139.4">8</text>
<text x="179.7" y="142">11</text>
<text x="191.1" y="142">10</text>
<text x="54.5" y="147.1">2</text>
<text x="65.8" y="144.2" transform="rotate(-90 65.8 144.2)">8</text>
<text x="76.1" y="147.1">3</text>
<text x="54.5" y="152.1">5</text>
<text x="76.1" y="152.1">7</text>
<text x="136.7" y="153.4">12</text>
<text x="147.9" y="156">11</text>
<text x="180.3" y="154.7">5</text>
<text x="191.7" y="154.7">6</text>
<text x="222" y="151.8" transform="rotate(-90 222 151.8)">7</text>
<text x="244.9" y="153.1" transform="rotate(-90 244.9 153.1)">7</text>
<text x="269" y="153.1" transform="rotate(-90 269 153.1)">7</text>
<text x="54.5" y="157.2">4</text>
<text x="65.8" y="162" transform="rotate(-90 65.8 162)">1</text>
<text x="76.1" y="157.2">6</text>
<text x="136.7" y="158.5">13</text>
<text x="137.3" y="168.7">4</text>
<text x="137.3" y="173.7">5</text>
<text x="148.5" y="171.2">6</text>
<text x="136.5" y="183.9">12</text>
<text x="136.5" y="189">13</text>
<text x="147.9" y="186.4">11</text>
</g>
<g font-size="1.8" fill="#725600">
<text x="268.1" y="83.4">~{CLK}</text>
<text x="268.1" y="91">CLK</text>
<text x="127.2" y="117.7">HLT</text>
</g>
</svg>
